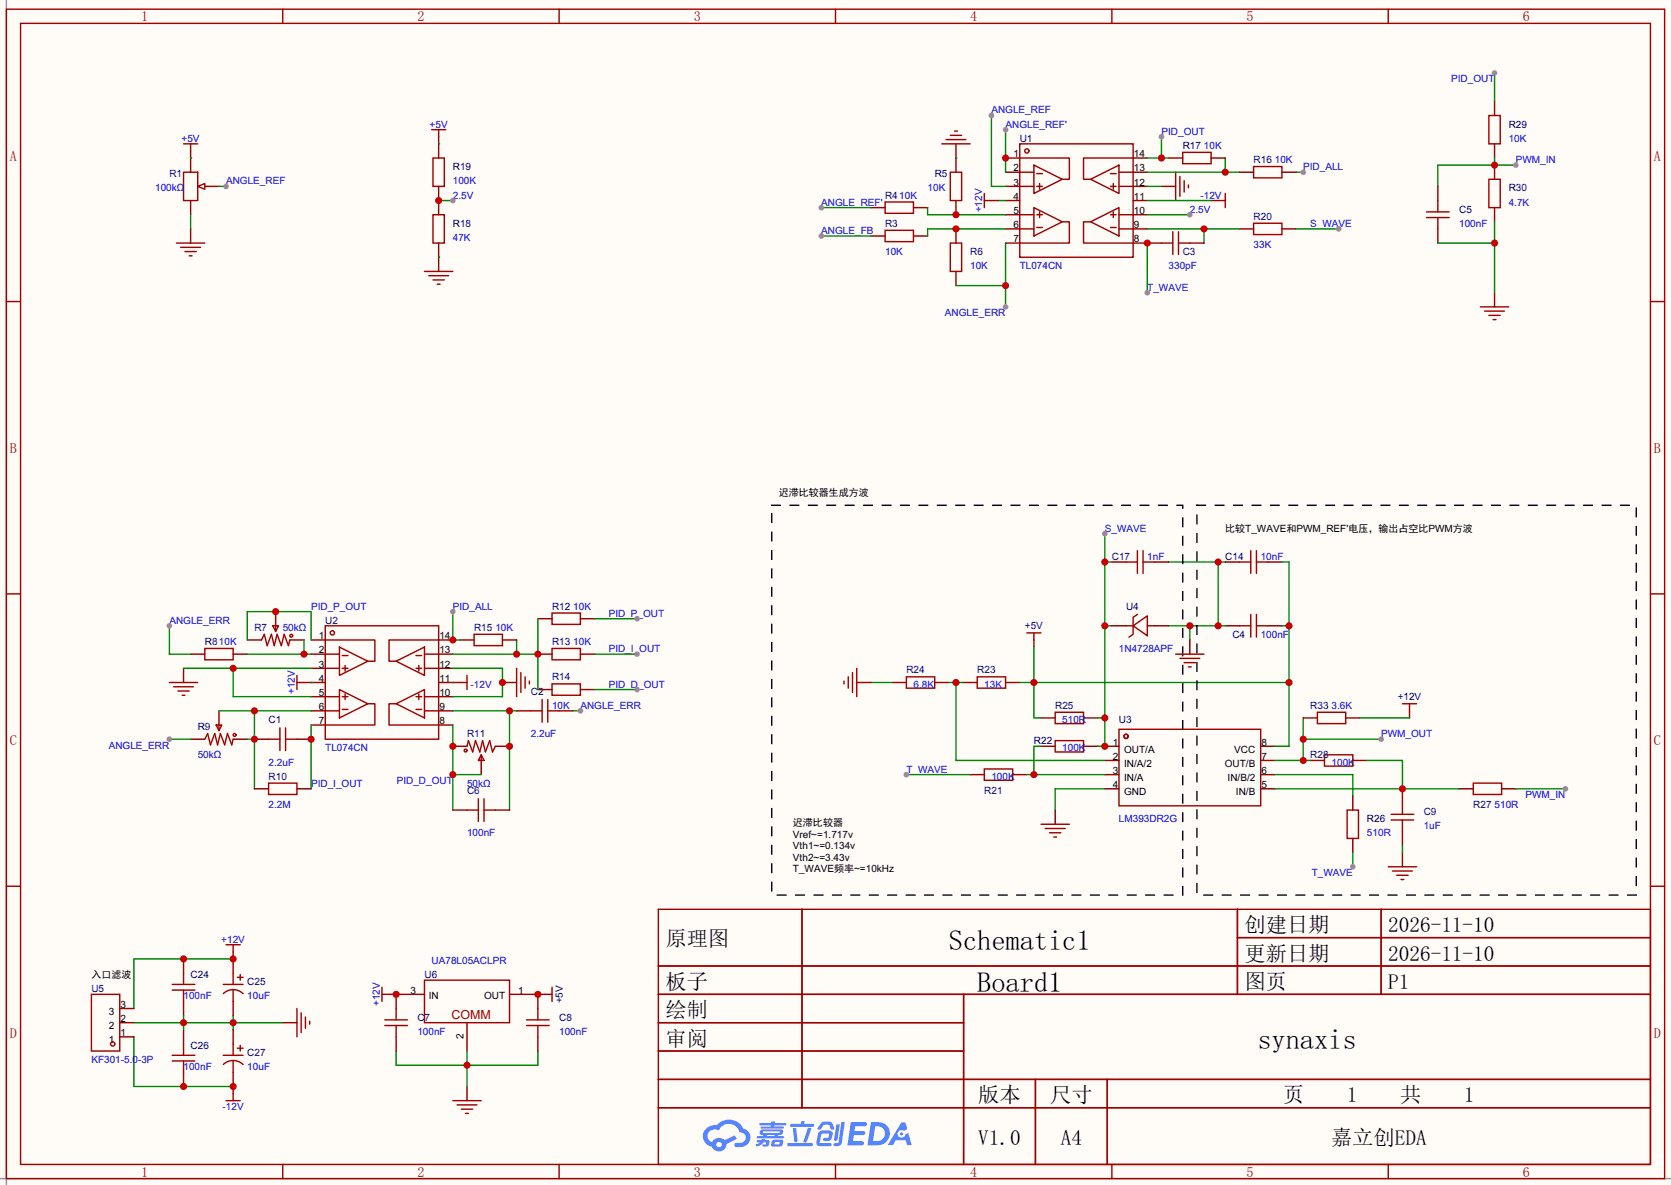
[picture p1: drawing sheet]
<svg xmlns="http://www.w3.org/2000/svg" width="299mm" height="212mm" viewBox="0 0 299 212" stroke-linecap="round" stroke-linejoin="round" font-family="sans-serif">
<path d="M0 0h299.5v212.3h-299.5z" fill="#fffcf7"/>
<path d="M1.1 0v212.3M0 211.2h299.5" fill="none" stroke="#999" stroke-width=".25"/>
<g fill="none" stroke="#a10000" stroke-width=".25">
<path d="M1.1 1.6h297.2v209.6h-297.2zM3.7 4.2h292.1v204.5h-292.1zM50.7 1.6v2.6M100.2 1.6v2.6M149.7 1.6v2.6M199.3 1.6v2.6M248.8 1.6v2.6M1.1 54h2.6M295.8 54h2.5M1.1 106.4h2.6M295.8 106.4h2.5M1.1 158.8h2.6"/>
<path d="M295.8 158.8h2.5M118 162.9h177.8v45.8h-177.8zM118 173.1h177.8M118 178.2h177.8M143.7 162.9v35.6M172.7 178.2v30.5M221.8 162.9v15.3M221.8 168h74M247.5 162.9v15.3M118 183.3h54.7M118 193.4h177.8M118 188.3h54.7"/>
<path d="M118 198.5h177.8M185.6 193.4v15.3M198.4 193.4v15.3M50.7 208.7v2.5M100.2 208.7v2.5M149.7 208.7v2.5M199.3 208.7v2.5M248.8 208.7v2.5"/>
</g>
<g fill="#5487ff">
<path d="M152.5 201.1h1.6a1.34 1.34 0 0 1 1.2 .1 .37 .37 0 0 1-.3 .6h-1.7l-.2 .9h1.6a.37 .37 0 0 1 .4 .4 .37 .37 0 0 1-.4 .3h-1.7l-.2 1.1h.8a1.26 1.26 0 0 1 1.2 .2 .36 .36 0 0 1-.3 .5h-2.6z"/>
<path d="M161.5 201.1h.8l.3 1.2-.6 .3a.72 .72 0 0 0-1.1 .2 .72 .72 0 0 0 .3 1.1 .72 .72 0 0 0 1-.4l.1-.2 .5-.3 .6 2.2h-.8l-.3-.9h-1.8l-.5 .9h-.9z"/>
<path d="M149.9 201.5h.6l-.4 2.7a.31 .31 0 0 1-.3 .2 .31 .31 0 0 1-.3-.2z"/>
<path d="M150.8 201h.6l-.5 3.7a.97 .97 0 0 1-1.5 .5l.1-.3 .6-.1 .2-.1z"/>
<path d="M147.1 201.3l.5-.3h1.3l.3 .5 .3 .8-.1 .1h-.5l-.3-.8-.8-.1-.2 .1-.6 .8h-.5v-.2z"/>
<path d="M146.8 202.9l.4-.3h1.5a.69 .69 0 0 1 .5 .4 .69 .69 0 0 1-.1 .7 .74 .74 0 0 1-.8 .7h-.6a.27 .27 0 0 1-.2-.3 .27 .27 0 0 1 .3-.2h.6l.2-.8-1.4 .1-.3 1.6h1.9a.28 .28 0 0 1 .2 .3 .28 .28 0 0 1-.3 .3h-1.9l-.4-.3-.1-.4z"/>
<path d="M141.1 204.8h4.3a.28 .28 0 0 1 .3 .3 .28 .28 0 0 1-.3 .3h-4.2l-.1-.1z"/>
<path d="M144.8 202.1h.6l-.8 2.5a.3 .3 0 0 1-.4 .1 .3 .3 0 0 1-.2-.2z"/>
<path d="M142.1 202.2h.6l.2 2.2-.2 .3-.4-.2z"/>
<path d="M141.7 201.4h1.8l.2-.5h.5l-.1 .5h1.5a.27 .27 0 0 1 .3 .3 .27 .27 0 0 1-.3 .2h-3.8l-.2-.1z"/>
<path d="M135.7 204.3h.8v-.2h.6l-.1 .2h.8a.7 .7 0 0 1-.5 1.1h-.6v-.3l.6-.1v-.3h-.4a2.13 2.13 0 0 1-1.3 .8l-.2-.4 .8-.4h-.6z"/>
<path d="M136.1 201.2h2.1l.1-.2h.6l-.1 .2h1.9l.2 .3-.2 .2h-1.9l-.1 .2h1.6l.2 .2-.2 .1h-3.9l-.1-.3h1.8v-.2h-1.9l-.1-.2z"/>
<path d="M156.1 201.1l-.6 4.1h1.4a2.14 2.14 0 0 0 2.6-2.1 2.14 2.14 0 0 0-2.7-2zM156.8 201.8a1.37 1.37 0 0 1 1.8 1.2 1.37 1.37 0 0 1-1.5 1.5h-.7z"/>
<path d="M136.3 202.6a.47 .47 0 0 0-.2 .6 .47 .47 0 0 0 .6 .2l.1 .2h-1.1l-.1 .3 4.7 .1 .2-.2-.1-.2h-1l.1-.2a.6 .6 0 0 0 .7-.2 .6 .6 0 0 0 0-.8h-3.5zM136.8 202.8l2.8-.1 .1 .1-.1 .3h-2.8zM137.4 203.4h1.4l-.1 .2h-1.2z"/>
<path d="M138.4 204.4a.9 .9 0 0 0-.1 1 2.48 2.48 0 0 0 1.9-.1 .84 .84 0 0 0 0-1l-1.4-.1zM138.9 204.6h.7h.1v.3l-.2 .2h-.7z"/>
<path d="M126.6 202.2a1.91 1.91 0 0 0-.5 2 1.91 1.91 0 0 0 1.5 1.3 1.35 1.35 0 0 0 1.5 .8 1.35 1.35 0 0 0 1.1-1.3l1.9-.9-.4-.6-1.8 .8a1.41 1.41 0 0 0-2.3 .4 1.25 1.25 0 0 1-.6-1.8 1.25 1.25 0 0 1 1.8-.3 1.97 1.97 0 0 1 2-1.2 1.97 1.97 0 0 1 1.8 1.5 .96 .96 0 0 1 1 .9 .96 .96 0 0 1-.9 1h-.6a.39 .39 0 0 0-.5 .3 .39 .39 0 0 0 .4 .5 1.87 1.87 0 0 0 1.9-.6 1.87 1.87 0 0 0 .4-2l-.7-.6-.4-.2a2.86 2.86 0 0 0-4.8-.6h-.3a2.27 2.27 0 0 0-1.5 .6zM128.4 205.1a.5 .5 0 0 1 1 0 .5 .5 0 0 1-1 0z"/>
<circle cx="161.6" cy="203.2" r=".27"/>
</g>
<path d="M32.9 30.9h2.5v5h-2.5zM32.9 25.8h2.5M34.2 25.8v1.2M35.4 33.4l1.3-.5v1zM31.6 43.6h5.1M32.4 44.3h3.5M33.1 45.1h2.1M33.9 45.8h.5" fill="none" stroke="#a10000" stroke-width=".25"/>
<path d="M34.2 27v3.9M34.2 35.9v2.6M36.7 33.4h2.5M34.2 41v2.6" fill="none" stroke="#870000" stroke-width=".25"/>
<path d="M34.2 28.3h.1M39.2 33.4h1.3" fill="none" stroke="#008700" stroke-width=".25"/>
<circle cx="40.5" cy="33.4" r=".51" fill="#999"/>
<path d="M34.2 38.5v2.5M177.7 20.7v12.7h2.5" fill="none" stroke="#008700" stroke-width=".25"/>
<g fill="none" stroke="#a10000" stroke-width=".25">
<path d="M182.8 25.8h20.3v20.3h-20.3zM182.8 28.3h8.8v3.8h-1.2M182.8 33.4h2.5M182.8 38.5h2.5M182.8 30.9h2.5M185.3 29.6l5.1 2.5-5.1 2.6zM185.3 37.2l5.1 2.5-5.1 2.6zM185.8 31.1h1M185.8 33.4h1M185.8 38.5h1M186.3 32.9v1M186.3 38v1"/>
<path d="M190.4 39.7h1.2v3.9h-8.8M195.5 32.1l5-2.5v5.1zM195.5 39.7l5-2.5v5.1zM195.5 39.7h-1.3v3.9h8.9M199 31.1h1M199 33.4h1M199 38.5h1M199.5 32.9v1M199.5 38v1M200.5 33.4h2.6M200.5 38.5h2.6M200.5 30.9h2.6"/>
<path d="M203.1 28.3h-8.9v3.8h1.3M182.8 41h2.5M185.8 40.8h1M199 40.8h1M200.5 41h2.6M58.3 112.1h20.3v20.4h-20.3zM58.3 114.7h8.9v3.8h-1.3M58.3 119.8h2.5M58.3 117.2h2.5M60.8 115.9l5.1 2.6-5.1 2.5zM61.3 117.5h1.1M61.3 119.8h1.1"/>
<path d="M61.8 119.2v1.1M71 118.5l5.1-2.6v5.1zM74.5 117.5h1.1M74.5 119.8h1.1M75.1 119.2v1.1M76.1 119.8h2.5M76.1 117.2h2.5M78.6 114.7h-8.9v3.8h1.3M58.3 124.8h2.5M58.3 127.4h2.5M60.8 123.6l5.1 2.5-5.1 2.5zM61.3 127.1h1.1"/>
<path d="M61.3 124.8h1.1M61.8 124.3v1M65.9 126.1h1.3v3.8h-8.9M71 126.1l5.1-2.5v5zM71 126.1h-1.3v3.8h8.9M74.5 127.1h1.1M74.5 124.8h1.1M75.1 124.3v1M76.1 124.8h2.5M76.1 127.4h2.5"/>
<circle cx="184" cy="27" r=".38"/>
<circle cx="59.6" cy="113.4" r=".38"/>
</g>
<g fill="none" stroke="#870000" stroke-width=".25">
<path d="M180.2 28.3h2.6M180.2 30.9h2.6M180.2 33.4h2.6M180.2 35.9h2.6M180.2 38.5h2.6M203.1 28.3h2.5M203.1 30.9h2.5M203.1 33.4h2.5M203.1 35.9h2.5M203.1 38.5h2.5M180.2 41h2.6M180.2 43.6h2.6"/>
<path d="M203.1 41h2.5M203.1 43.6h2.5M55.8 114.7h2.5M55.8 117.2h2.5M55.8 119.8h2.5M78.6 114.7h2.6M78.6 117.2h2.6M78.6 119.8h2.6M55.8 122.3h2.5M55.8 124.8h2.5M55.8 127.4h2.5M55.8 129.9h2.5"/>
<path d="M78.6 122.3h2.6M78.6 124.8h2.6M78.6 127.4h2.6M78.6 129.9h2.6"/>
</g>
<circle cx="177.7" cy="20.7" r=".51" fill="#999"/>
<path d="M178.9 35.9h1.3M180.2 23.2v7.7" fill="none" stroke="#008700" stroke-width=".25"/>
<g fill="none" stroke="#a10000" stroke-width=".25">
<path d="M200.5 130.7h25.4v13.7h-25.4z"/>
<circle cx="201.8" cy="131.9" r=".38"/>
</g>
<path d="M198 133.7h2.5M198 136.3h2.5M198 138.8h2.5M225.9 133.7h2.6M225.9 136.3h2.6M225.9 138.8h2.6M198 141.3h2.5M225.9 141.3h2.6" fill="none" stroke="#870000" stroke-width=".25"/>
<circle cx="180.2" cy="28.3" r=".63" fill="#c00"/>
<circle cx="180.2" cy="23.2" r=".51" fill="#999"/>
<path d="M156.1 37.2h2.5M163.7 37.2h2.5M171.3 28.3v2.6M171.3 35.9v2.6M208.2 33.4h2.5M156.1 42.3h2.5M163.7 42.3h2.5M171.3 41v2.6M171.3 48.6v2.6" fill="none" stroke="#870000" stroke-width=".25"/>
<path d="M158.6 36.2h5.1v2h-5.1zM170.3 30.9h2v5h-2zM210.7 30.9v5M211.5 31.6v3.6M212.2 32.4v2M213 33.1v.6M158.6 41.3h5.1v2h-5.1zM170.3 43.6h2v5h-2z" fill="none" stroke="#a10000" stroke-width=".25"/>
<path d="M205.6 33.4h2.6M147.2 42.3h8.9" fill="none" stroke="#008700" stroke-width=".25"/>
<circle cx="147.2" cy="42.3" r=".51" fill="#999"/>
<path d="M180.2 41h-14v1.3" fill="none" stroke="#008700" stroke-width=".25"/>
<circle cx="171.3" cy="41" r=".63" fill="#c00"/>
<path d="M166.2 37.2v1.3h14" fill="none" stroke="#008700" stroke-width=".25"/>
<circle cx="171.3" cy="38.5" r=".63" fill="#c00"/>
<path d="M147.2 37.2h8.9" fill="none" stroke="#008700" stroke-width=".25"/>
<circle cx="147.2" cy="37.2" r=".51" fill="#999"/>
<path d="M171.3 51.2h8.9M180.2 43.6v11.4" fill="none" stroke="#008700" stroke-width=".25"/>
<circle cx="180.2" cy="51.2" r=".63" fill="#c00"/>
<circle cx="180.2" cy="55" r=".51" fill="#999"/>
<path d="M171.3 25.8v2.5M34.2 117.2h2.5M41.8 117.2h2.5M44.3 114.7h2.6M49.4 109.6v2.5M51.9 114.7h2.6M34.2 132.5h2.5M39.2 127.4v2.5M41.8 132.5h2.5M81.2 133.7h2.5M86.2 136.3v2.5M88.8 133.7h2.5" fill="none" stroke="#870000" stroke-width=".25"/>
<g fill="none" stroke="#a10000" stroke-width=".25">
<path d="M168.8 25.8h5.1M169.5 25h3.6M170.3 24.3h2M171.1 23.5h.5M36.7 116.2h5.1v2h-5.1zM46.9 114.7l.5-1 .5 2 .7-2 .5 2 .6-2 .7 2 .5-2 .8 2 .2-1M48.9 112.1h1l-.5 1.1zM49.4 112.1v1.1M36.7 132.5l.5-1.1 .5 2.1 .8-2.1 .5 2.1 .5-2.1 .8 2.1 .5-2.1 .7 2.1 .3-1M38.7 129.9h1.1l-.6 1zM39.2 129.9v1M83.7 133.7l.2-1 .8 2 .5-2 .8 2 .5-2 .5 2 .8-2 .5 2 .5-1"/>
<path d="M86.2 135.3l.5 1h-1zM86.2 135.3v1"/>
<circle cx="52.2" cy="113.9" r=".25"/>
<circle cx="42" cy="131.7" r=".25"/>
<circle cx="83.4" cy="134.5" r=".25"/>
</g>
<path d="M171.3 28.3h.1M44.3 117.2h11.5M54.5 114.7v2.5" fill="none" stroke="#008700" stroke-width=".25"/>
<circle cx="54.5" cy="117.2" r=".63" fill="#c00"/>
<path d="M30.4 112.1v5.1h3.8" fill="none" stroke="#008700" stroke-width=".25"/>
<circle cx="30.4" cy="112.1" r=".51" fill="#999"/>
<path d="M32.9 119.8v2.5" fill="none" stroke="#870000" stroke-width=".25"/>
<path d="M30.4 122.3h5M31.1 123.1h3.6M31.9 123.8h2M32.6 124.6h.5" fill="none" stroke="#a10000" stroke-width=".25"/>
<path d="M32.9 119.8h22.9M41.8 119.8v5h14" fill="none" stroke="#008700" stroke-width=".25"/>
<circle cx="41.8" cy="119.8" r=".63" fill="#c00"/>
<path d="M90 122.3h2.6" fill="none" stroke="#870000" stroke-width=".25"/>
<path d="M92.6 119.8v5M93.3 120.5v3.6M94.1 121.3v2M94.9 122v.6" fill="none" stroke="#a10000" stroke-width=".25"/>
<path d="M81.2 119.8h8.8v5h-8.8" fill="none" stroke="#008700" stroke-width=".25"/>
<circle cx="90" cy="122.3" r=".63" fill="#c00"/>
<path d="M176.4 137.8h5.1v2h-5.1z" fill="none" stroke="#a10000" stroke-width=".25"/>
<path d="M173.9 138.8h2.5M181.5 138.8h2.5" fill="none" stroke="#870000" stroke-width=".25"/>
<path d="M30.4 132.5h3.8" fill="none" stroke="#008700" stroke-width=".25"/>
<circle cx="30.4" cy="132.5" r=".51" fill="#999"/>
<path d="M44.3 114.7v-5.1h11.5v5.1" fill="none" stroke="#008700" stroke-width=".25"/>
<circle cx="49.4" cy="109.6" r=".63" fill="#c00"/>
<path d="M189.1 132.7h5.1v2h-5.1z" fill="none" stroke="#a10000" stroke-width=".25"/>
<path d="M186.6 133.7h2.5M194.2 133.7h2.5" fill="none" stroke="#870000" stroke-width=".25"/>
<path d="M39.2 127.4h16.6M44.3 132.5h1.3M45.6 127.4v13.9" fill="none" stroke="#008700" stroke-width=".25"/>
<circle cx="45.6" cy="127.4" r=".63" fill="#c00"/>
<path d="M184 138.8h14M186.6 133.7h-1.3v5.1" fill="none" stroke="#008700" stroke-width=".25"/>
<circle cx="185.3" cy="138.8" r=".63" fill="#c00"/>
<path d="M162.4 138.8h11.5" fill="none" stroke="#008700" stroke-width=".25"/>
<circle cx="162.4" cy="138.8" r=".51" fill="#999"/>
<path d="M175.1 121.3h5.1v2h-5.1z" fill="none" stroke="#a10000" stroke-width=".25"/>
<path d="M45.6 132.5h2.5M172.6 122.3h2.5M180.2 122.3h2.6" fill="none" stroke="#870000" stroke-width=".25"/>
<circle cx="45.6" cy="132.5" r=".63" fill="#c00"/>
<path d="M53.2 132.5h2.6" fill="none" stroke="#870000" stroke-width=".25"/>
<path d="M48.1 132.5h2.1M50.2 130.4v4.1M51.2 132.5h2M51.2 130.4v4.1" fill="none" stroke="#a10000" stroke-width=".25"/>
<path d="M55.8 129.9v11.4" fill="none" stroke="#008700" stroke-width=".25"/>
<circle cx="55.8" cy="132.5" r=".63" fill="#c00"/>
<path d="M95.1 127.4h2.1M97.2 125.3v4.1M98.2 127.4h2M98.2 125.3v4.1M162.4 121.3h5.1v2h-5.1zM189.1 127.6h5.1v2.1h-5.1zM48.1 140.3h5.1v2.1h-5.1z" fill="none" stroke="#a10000" stroke-width=".25"/>
<path d="M92.6 127.4h2.5M100.2 127.4h2.5M159.9 122.3h2.5M167.5 122.3h2.6M186.6 128.6h2.5M194.2 128.6h2.5M45.6 141.3h2.5M53.2 141.3h2.6" fill="none" stroke="#870000" stroke-width=".25"/>
<path d="M81.2 127.4h11.4M91.3 127.4v17.8" fill="none" stroke="#008700" stroke-width=".25"/>
<g fill="#c00">
<circle cx="91.3" cy="127.4" r=".63"/>
<circle cx="91.3" cy="133.7" r=".63"/>
</g>
<path d="M185.3 114.7v1.2M252.6 127.4v1.2M96.4 178.2h1.3" fill="none" stroke="#870000" stroke-width=".25"/>
<path d="M184 113.4h2.6M185.3 113.4v1.3M251.3 126.1h2.6M252.6 126.1v1.3M97.7 178.2h1.2M98.9 176.9v2.5" fill="none" stroke="#a10000" stroke-width=".25"/>
<path d="M102.7 127.4h1.3" fill="none" stroke="#008700" stroke-width=".25"/>
<circle cx="104" cy="127.4" r=".51" fill="#999"/>
<path d="M241.4 145.2h2.1v5h-2.1z" fill="none" stroke="#a10000" stroke-width=".25"/>
<path d="M242.4 142.6v2.6M242.4 150.2v2.6" fill="none" stroke="#870000" stroke-width=".25"/>
<path d="M81.2 129.9v15.3M81.2 138.8h5" fill="none" stroke="#008700" stroke-width=".25"/>
<g fill="#c00">
<circle cx="81.2" cy="133.7" r=".63"/>
<circle cx="81.2" cy="138.8" r=".63"/>
</g>
<path d="M242.4 152.8v2.5" fill="none" stroke="#008700" stroke-width=".25"/>
<circle cx="242.4" cy="155.3" r=".51" fill="#999"/>
<path d="M98.9 109.9h5.1v2h-5.1zM98.9 116.2h5.1v2h-5.1zM98.9 122.6h5.1v2h-5.1zM264 140.3h5.1v2.1h-5.1z" fill="none" stroke="#a10000" stroke-width=".25"/>
<path d="M96.4 110.9h2.5M96.4 117.2h2.5M104 110.9h2.6M104 117.2h2.6M96.4 123.6h2.5M104 123.6h2.6M261.5 141.3h2.5M269.1 141.3h2.6" fill="none" stroke="#870000" stroke-width=".25"/>
<path d="M81.2 117.2h15.2M92.6 114.7v2.5M96.4 110.9v12.7" fill="none" stroke="#008700" stroke-width=".25"/>
<g fill="#c00">
<circle cx="96.4" cy="117.2" r=".63"/>
<circle cx="92.6" cy="117.2" r=".63"/>
</g>
<path d="M106.6 110.9h7.6" fill="none" stroke="#008700" stroke-width=".25"/>
<circle cx="114.2" cy="110.9" r=".51" fill="#999"/>
<path d="M106.6 123.6h7.6" fill="none" stroke="#008700" stroke-width=".25"/>
<circle cx="114.2" cy="123.6" r=".51" fill="#999"/>
<path d="M106.6 117.2h7.6" fill="none" stroke="#008700" stroke-width=".25"/>
<circle cx="114.2" cy="117.2" r=".51" fill="#999"/>
<path d="M271.7 141.3h8.8" fill="none" stroke="#008700" stroke-width=".25"/>
<circle cx="280.5" cy="141.3" r=".51" fill="#999"/>
<path d="M85 113.7h5v2h-5zM237.4 135.3h5v2h-5z" fill="none" stroke="#a10000" stroke-width=".25"/>
<path d="M82.4 114.7h2.6M90 114.7h2.6M234.8 136.3h2.6M242.4 136.3h2.6" fill="none" stroke="#870000" stroke-width=".25"/>
<path d="M81.2 109.6v5.1h1.2" fill="none" stroke="#008700" stroke-width=".25"/>
<circle cx="81.2" cy="114.7" r=".63" fill="#c00"/>
<circle cx="81.2" cy="109.6" r=".51" fill="#999"/>
<path d="M228.5 136.3h6.3M233.6 128.6v7.7M233.6 132.5h13.9" fill="none" stroke="#008700" stroke-width=".25"/>
<g fill="#c00">
<circle cx="233.6" cy="132.5" r=".63"/>
<circle cx="233.6" cy="136.3" r=".63"/>
</g>
<circle cx="247.5" cy="132.5" r=".51" fill="#999"/>
<path d="M232.3 30.9h1.3M245 136.3h6.3v5M228.5 141.3h33" fill="none" stroke="#008700" stroke-width=".25"/>
<circle cx="233.6" cy="30.9" r=".51" fill="#999"/>
<path d="M205.6 30.9h16.5M219.6 28.3v2.6" fill="none" stroke="#008700" stroke-width=".25"/>
<circle cx="219.6" cy="30.9" r=".63" fill="#c00"/>
<path d="M205.6 28.3h3.8M208.2 24.5v3.8M228.5 138.8h13.9v3.8" fill="none" stroke="#008700" stroke-width=".25"/>
<path d="M212 27.3h5v2h-5zM224.7 29.8h5v2.1h-5z" fill="none" stroke="#a10000" stroke-width=".25"/>
<path d="M209.4 28.3h2.6M217 28.3h2.6M222.1 30.9h2.6M229.7 30.9h2.6" fill="none" stroke="#870000" stroke-width=".25"/>
<circle cx="208.2" cy="28.3" r=".63" fill="#c00"/>
<circle cx="208.2" cy="24.5" r=".51" fill="#999"/>
<path d="M77.6 38.5h2v5.1h-2zM77.6 28.3h2v5.1h-2z" fill="none" stroke="#a10000" stroke-width=".25"/>
<path d="M78.6 25.8v2.5M78.6 33.4v5.1M78.6 43.6v2.5" fill="none" stroke="#870000" stroke-width=".25"/>
<path d="M78.6 35.9h2.6" fill="none" stroke="#008700" stroke-width=".25"/>
<circle cx="78.6" cy="35.9" r=".63" fill="#c00"/>
<circle cx="81.2" cy="35.9" r=".51" fill="#999"/>
<path d="M78.6 24.5v1.3M78.6 46.1v2.5" fill="none" stroke="#870000" stroke-width=".25"/>
<path d="M77.3 23.2h2.6M78.6 23.2v1.3M76.1 48.6h5.1M76.8 49.4h3.6M77.6 50.2h2M78.4 50.9h.5" fill="none" stroke="#a10000" stroke-width=".25"/>
<path d="M78.6 25.8h.1M205.6 38.5h7.6M78.6 46.1h.1" fill="none" stroke="#008700" stroke-width=".25"/>
<circle cx="213.2" cy="38.5" r=".51" fill="#999"/>
<path d="M224.7 40h5v2h-5z" fill="none" stroke="#a10000" stroke-width=".25"/>
<path d="M222.1 41h2.6M229.7 41h2.6" fill="none" stroke="#870000" stroke-width=".25"/>
<path d="M205.6 41h16.5M215.8 41v2.6" fill="none" stroke="#008700" stroke-width=".25"/>
<circle cx="215.8" cy="41" r=".63" fill="#c00"/>
<path d="M232.3 41h7.6" fill="none" stroke="#008700" stroke-width=".25"/>
<circle cx="239.9" cy="41" r=".51" fill="#999"/>
<path d="M205.6 43.6h2.6M213.2 43.6h2.6" fill="none" stroke="#870000" stroke-width=".25"/>
<path d="M208.2 43.6h2M210.2 41.5v4.1M211.2 43.6h2M211.2 41.5v4.1" fill="none" stroke="#a10000" stroke-width=".25"/>
<path d="M205.6 43.6v8.8" fill="none" stroke="#008700" stroke-width=".25"/>
<circle cx="205.6" cy="43.6" r=".63" fill="#c00"/>
<circle cx="205.6" cy="52.4" r=".51" fill="#999"/>
<path d="M222.1 112.1h2.1M224.2 110.1v4.1M225.2 112.1h2M225.2 110.1v4.1M236.1 127.6h5.1v2.1h-5.1z" fill="none" stroke="#a10000" stroke-width=".25"/>
<path d="M219.6 112.1h2.5M227.2 112.1h2.5M233.6 128.6h2.5M241.2 128.6h2.5" fill="none" stroke="#870000" stroke-width=".25"/>
<path d="M209.4 100.7h10.2M209.4 112.1h10.2M213.2 112.1v2.6M218.3 100.7v11.4" fill="none" stroke="#008700" stroke-width=".25"/>
<g fill="#c00">
<circle cx="218.3" cy="112.1" r=".63"/>
<circle cx="218.3" cy="100.7" r=".63"/>
<circle cx="213.2" cy="112.1" r=".63"/>
</g>
<path d="M32.9 171.8v2.6M32.9 179.4v2.6M32.9 184.5v2.6M32.9 192.1v2.6" fill="none" stroke="#870000" stroke-width=".25"/>
<path d="M30.9 177.4h4M30.9 176.4h4M32.9 174.4v2M32.9 177.4v2M30.9 190.1h4M30.9 189.1h4M32.9 187.1v2M32.9 190.1v2" fill="none" stroke="#a10000" stroke-width=".25"/>
<path d="M24 183.3h26.7M32.9 182v2.5M41.8 182v2.5" fill="none" stroke="#008700" stroke-width=".25"/>
<g fill="#c00">
<circle cx="41.8" cy="183.3" r=".63"/>
<circle cx="32.9" cy="183.3" r=".63"/>
</g>
<path d="M50.7 183.3h2.5" fill="none" stroke="#870000" stroke-width=".25"/>
<path d="M53.2 180.7v5.1M54 181.5v3.5M54.7 182.2v2.1M55.5 183v.5" fill="none" stroke="#a10000" stroke-width=".25"/>
<path d="M41.8 171.8h-17.8v8.9" fill="none" stroke="#008700" stroke-width=".25"/>
<circle cx="32.9" cy="171.8" r=".63" fill="#c00"/>
<path d="M24 185.8v8.9h17.8" fill="none" stroke="#008700" stroke-width=".25"/>
<circle cx="32.9" cy="194.7" r=".63" fill="#c00"/>
<path d="M41.8 170.6v3.8M69.7 178.2h1.3M41.8 194.7v1.3" fill="none" stroke="#870000" stroke-width=".25"/>
<path d="M40 176.4h3.6M40.5 169.3h2.6M41.8 169.3v1.3M68.5 176.9v2.5M68.5 178.2h1.2M40.5 197.2h2.6M41.8 196v1.2" fill="none" stroke="#a10000" stroke-width=".25"/>
<circle cx="41.8" cy="171.8" r=".63" fill="#c00"/>
<path d="M41.8 179.4v2.6M41.8 184.5v2.6M41.8 192.1v2.6" fill="none" stroke="#870000" stroke-width=".25"/>
<path d="M40 178a2.54 2.54 0 0 1 3.6 .1M41.8 174.4v2M41.8 177.4v2M42.5 175.1h1.1M43.1 174.6v1M40 189.1h3.6" fill="none" stroke="#a10000" stroke-width=".25"/>
<circle cx="41.8" cy="194.7" r=".63" fill="#c00"/>
<path d="M224.2 98.7v4M225.2 98.7v4M222.1 100.7h2.1M225.2 100.7h2M40 190.7a2.54 2.54 0 0 1 3.6 .1M41.8 187.1v2M41.8 190.1v2M42.5 187.8h1.1M43.1 187.3v1" fill="none" stroke="#a10000" stroke-width=".25"/>
<path d="M219.6 100.7h2.5M227.2 100.7h2.5" fill="none" stroke="#870000" stroke-width=".25"/>
<path d="M170.1 122.3h2.5M171.3 122.3v14h26.7" fill="none" stroke="#008700" stroke-width=".25"/>
<circle cx="171.3" cy="122.3" r=".63" fill="#c00"/>
<path d="M156.1 122.3h3.8M198 141.3h-8.9v3.9" fill="none" stroke="#008700" stroke-width=".25"/>
<path d="M251.3 141.3v2.6M251.3 149v2.5" fill="none" stroke="#870000" stroke-width=".25"/>
<circle cx="251.3" cy="141.3" r=".63" fill="#c00"/>
<path d="M249.3 146.9h4.1M249.3 145.9h4.1M251.3 143.9v2M251.3 146.9v2.1" fill="none" stroke="#a10000" stroke-width=".25"/>
<path d="M198 95.6v38.1h-1.3M198 100.7h1.3M198 112.1h1.3M196.7 128.6h1.3" fill="none" stroke="#008700" stroke-width=".25"/>
<g fill="#c00">
<circle cx="198" cy="100.7" r=".63"/>
<circle cx="198" cy="112.1" r=".63"/>
<circle cx="198" cy="128.6" r=".63"/>
<circle cx="198" cy="133.7" r=".63"/>
</g>
<circle cx="198" cy="95.6" r=".51" fill="#999"/>
<path d="M185.3 115.9v12.7h1.3M229.7 100.7h1.3v33h-2.5M229.7 112.1h1.3M182.8 122.3h48.2M243.7 128.6h8.9" fill="none" stroke="#008700" stroke-width=".25"/>
<g fill="#c00">
<circle cx="231" cy="112.1" r=".63"/>
<circle cx="231" cy="122.3" r=".63"/>
<circle cx="185.3" cy="122.3" r=".63"/>
</g>
<path d="M267.8 18.2v2.5M267.8 25.8v2.5M199.3 100.7h2.5M199.3 112.1h2.5M206.9 100.7h2.5M206.9 112.1h2.5M213.2 114.7v2.5M153.5 122.3h2.6M189.1 145.2v2.5M251.3 152.8v2.5" fill="none" stroke="#870000" stroke-width=".25"/>
<g fill="none" stroke="#a10000" stroke-width=".25">
<path d="M266.8 20.7h2.1v5.1h-2.1zM203.8 98.7v4M204.9 98.7v4M153.5 119.8v5M201.8 100.7h2M201.8 112.1h1.3M203.1 112.1l2.5-1.7v3.5zM203.8 110.1l-.7 .5v3.1l-.8 .5M204.9 100.7h2M205.6 112.1h1.3M210.7 117.2h5.1M211.5 118h3.5"/>
<path d="M212.2 118.7h2M213 119.5h.5M151.3 122v.6M152 121.3v2M152.8 120.5v3.6M186.6 147.7h5M187.3 148.5h3.6M188.1 149.2h2M188.8 150h.6M248.8 155.3h5.1M249.6 156.1h3.5M250.3 156.8h2"/>
<path d="M251.1 157.6h.5"/>
</g>
<path d="M138.3 90.5h73.7v69.9h-73.7zM214.5 90.5h78.7v69.9h-78.7z" fill="none" stroke="#000" stroke-width=".25" stroke-dasharray="1.5 1.8"/>
<path d="M267.8 13.1v5.1" fill="none" stroke="#008700" stroke-width=".25"/>
<circle cx="267.8" cy="13.1" r=".51" fill="#999"/>
<path d="M266.8 32.1h2.1v5.1h-2.1z" fill="none" stroke="#a10000" stroke-width=".25"/>
<path d="M267.8 29.6v2.5M267.8 37.2v2.5" fill="none" stroke="#870000" stroke-width=".25"/>
<path d="M267.8 28.3v1.3M271.7 29.6h-14v3.8" fill="none" stroke="#008700" stroke-width=".25"/>
<circle cx="267.8" cy="29.6" r=".63" fill="#c00"/>
<circle cx="271.7" cy="29.6" r=".51" fill="#999"/>
<path d="M257.7 33.4v2.5M257.7 41v2.6M267.8 52.4v2.6M21.5 185.8h2.5M21.5 183.3h2.5M21.5 180.7h2.5" fill="none" stroke="#870000" stroke-width=".25"/>
<g fill="none" stroke="#a10000" stroke-width=".25">
<path d="M255.7 39h4M255.7 38h4M257.7 35.9v2.1M257.7 39v2M265.3 55h5.1M266.1 55.7h3.5M266.8 56.5h2.1M267.6 57.3h.5M16.4 178.2h5.1v10.1h-5.1z"/>
<circle cx="20.2" cy="187.1" r=".38"/>
</g>
<path d="M267.8 39.7v12.7M257.7 43.6h10.1" fill="none" stroke="#008700" stroke-width=".25"/>
<circle cx="267.8" cy="43.6" r=".63" fill="#c00"/>
<path d="M205.6 35.9h11.4M55.8 122.3h.1M81.2 122.3h.1M251.3 151.5v1.3M71 178.2h.1M71 188.3v2.6h25.4v-2.6M83.7 188.3v6.4" fill="none" stroke="#008700" stroke-width=".25"/>
<path d="M177.7 35.9h1.2M217 35.9h1.3M54.5 122.3h1.3M81.2 122.3h1.2M81.2 145.2h2.5M88.8 145.2h2.5M71 178.2h5.1M91.3 178.2h5.1M83.7 183.3v5M83.7 194.7v2.5" fill="none" stroke="#870000" stroke-width=".25"/>
<g fill="none" stroke="#a10000" stroke-width=".25">
<path d="M176.4 35.9h1.3M176.4 34.7v2.5M218.3 35.9h1.3M219.6 34.7v2.5M53.2 122.3h1.3M53.2 121v2.6M82.4 122.3h1.3M83.7 121v2.6M83.7 145.2h2M85.7 143.1v4.1M86.7 145.2h2.1M86.7 143.1v4.1"/>
<path d="M76.1 175.6h15.2v7.7h-15.2zM81.2 197.2h5M81.9 198h3.6M82.7 198.8h2M83.4 199.5h.5"/>
</g>
<circle cx="83.7" cy="190.9" r=".63" fill="#c00"/>
<path d="M96.4 178.2h.1" fill="none" stroke="#008700" stroke-width=".25"/>
<path d="M71 178.2v2.5M71 185.8v2.5" fill="none" stroke="#870000" stroke-width=".25"/>
<circle cx="71" cy="178.2" r=".63" fill="#c00"/>
<path d="M69 183.8h4M69 182.7h4M71 180.7v2M71 183.8v2" fill="none" stroke="#a10000" stroke-width=".25"/>
<path d="M96.4 178.2v2.5M96.4 185.8v2.5" fill="none" stroke="#870000" stroke-width=".25"/>
<circle cx="96.4" cy="178.2" r=".63" fill="#c00"/>
<path d="M94.4 183.8h4M94.4 182.7h4M96.4 180.7v2M96.4 183.8v2" fill="none" stroke="#a10000" stroke-width=".25"/>
<g font-size="5.1">
<text x="170" y="170.2">Schematic1</text>
<text x="175.1" y="177.8">Board1</text>
<text x="225.3" y="188">synaxis</text>
</g>
<g font-size="3.8">
<text x="223" y="167">创建日期</text>
<text x="248.8" y="167">2026-11-10</text>
<text x="119.3" y="169.6">原理图</text>
<text x="223" y="172.1">更新日期</text>
<text x="248.8" y="172.1">2026-11-10</text>
<text x="119.3" y="177.2">板子</text>
<text x="223" y="177.2">图页</text>
<text x="248.8" y="177.2">P1</text>
<text x="119.3" y="182.3">绘制</text>
<text x="119.3" y="187.4">审阅</text>
<text x="175.3" y="197.5">版本</text>
<text x="188.2" y="197.5">尺寸</text>
<text x="230" y="197.5">页</text>
<text x="241.4" y="197.5">1</text>
<text x="250.9" y="197.5">共</text>
<text x="262.4" y="197.5">1</text>
<text x="175.3" y="205.1">V1.0</text>
<text x="190.1" y="205.1">A4</text>
<text x="238.5" y="205.1">嘉立创EDA</text>
</g>
<g font-size="2.5" fill="#a00000">
<text x="25.3" y="3.8">1</text>
<text x="74.8" y="3.8">2</text>
<text x="124.3" y="3.8">3</text>
<text x="173.9" y="3.8">4</text>
<text x="223.4" y="3.8">5</text>
<text x="272.9" y="3.8">6</text>
<text x="1.8" y="28.8">A</text>
<text x="296.4" y="28.8">A</text>
<text x="1.8" y="81.2">B</text>
<text x="296.4" y="81.2">B</text>
<text x="1.8" y="133.5">C</text>
<text x="296.4" y="133.5">C</text>
<text x="1.8" y="185.9">D</text>
<text x="296.4" y="185.9">D</text>
<text x="25.3" y="210.9">1</text>
<text x="74.8" y="210.9">2</text>
<text x="124.3" y="210.9">3</text>
<text x="173.9" y="210.9">4</text>
<text x="223.4" y="210.9">5</text>
<text x="272.9" y="210.9">6</text>
</g>
<text font-size="2.2" fill="#a00000" x="80.9" y="182.7">COMM</text>
<g font-size="1.8" fill="#00f">
<text x="260.1" y="14.7">PID_OUT</text>
<text x="77" y="22.9">+5V</text>
<text x="177.7" y="20.3">ANGLE_REF</text>
<text x="180.2" y="22.9">ANGLE_REF'</text>
<text x="32.5" y="25.4">+5V</text>
<text x="208.2" y="24.1">PID_OUT</text>
<text x="215.8" y="26.7">10K</text>
<text x="228.5" y="29.2">10K</text>
<text x="270.4" y="25.4">10K</text>
<text x="271.7" y="29.2">PWM_IN</text>
<text x="27.8" y="34.3">100kΩ</text>
<text x="40.5" y="33">ANGLE_REF</text>
<text x="81.2" y="33">100K</text>
<text x="81.2" y="35.6">2.5V</text>
<text x="166.2" y="34.3">10K</text>
<text x="215.1" y="35.6">-12V</text>
<text x="233.6" y="30.5">PID_ALL</text>
<text x="147.2" y="41.9">ANGLE_FB</text>
<text x="147.2" y="36.8">ANGLE_REF'</text>
<text x="176" y="38.1" transform="rotate(-90 176 38.1)">+12V</text>
<text x="213.2" y="38.1">2.5V</text>
<text x="234.8" y="40.7">S_WAVE</text>
<text x="261.5" y="40.7">100nF</text>
<text x="270.4" y="36.8">4.7K</text>
<text x="81.2" y="43.2">47K</text>
<text x="158.6" y="45.7">10K</text>
<text x="224.7" y="44.5">33K</text>
<text x="173.9" y="48.3">10K</text>
<text x="182.8" y="48.3">TL074CN</text>
<text x="205.6" y="52.1">T_WAVE</text>
<text x="209.4" y="48.3">330pF</text>
<text x="169.4" y="56.7">ANGLE_ERR</text>
<text x="198" y="95.3">S_WAVE</text>
<text x="205.6" y="100.3">1nF</text>
<text x="225.9" y="100.3">10nF</text>
<text x="30.4" y="111.8">ANGLE_ERR</text>
<text x="50.7" y="113">50kΩ</text>
<text x="55.8" y="109.2">PID_P_OUT</text>
<text x="81.2" y="109.2">PID_ALL</text>
<text x="88.8" y="113">10K</text>
<text x="102.7" y="109.2">10K</text>
<text x="109.1" y="110.5">PID_P_OUT</text>
<text x="102.7" y="115.6">10K</text>
<text x="109.1" y="116.9">PID_I_OUT</text>
<text x="200.5" y="116.9">1N4728APF</text>
<text x="225.9" y="114.3">100nF</text>
<text x="52.9" y="124.4" transform="rotate(-90 52.9 124.4)">+12V</text>
<text x="84.3" y="123.2">-12V</text>
<text x="109.1" y="123.2">PID_D_OUT</text>
<text x="163.7" y="123.2">6.8K</text>
<text x="176.4" y="123.2">13K</text>
<text x="98.9" y="127">10K</text>
<text x="104" y="127">ANGLE_ERR</text>
<text x="190.4" y="129.6">510R</text>
<text x="238.6" y="127">3.6K</text>
<text x="19.5" y="134.1">ANGLE_ERR</text>
<text x="35.4" y="135.9">50kΩ</text>
<text x="48.1" y="137.2">2.2uF</text>
<text x="58.3" y="134.6">TL074CN</text>
<text x="95.1" y="132.1">2.2uF</text>
<text x="190.4" y="134.6">100K</text>
<text x="238.6" y="137.2">100K</text>
<text x="247.5" y="132.1">PWM_OUT</text>
<text x="55.8" y="141">PID_I_OUT</text>
<text x="71.1" y="140.5">PID_D_OUT</text>
<text x="83.7" y="141">50kΩ</text>
<text x="162.4" y="138.4">T_WAVE</text>
<text x="177.7" y="139.7">100K</text>
<text x="273.4" y="143">PWM_IN</text>
<text x="48.1" y="144.8">2.2M</text>
<text x="83.7" y="149.9">100nF</text>
<text x="200.5" y="147.3">LM393DR2G</text>
<text x="245" y="149.9">510R</text>
<text x="255.1" y="148.6">1uF</text>
<text x="267.8" y="144.8">510R</text>
<text x="235.1" y="157">T_WAVE</text>
<text x="39.7" y="168.9">+12V</text>
<text x="77.3" y="172.7">UA78L05ACLPR</text>
<text x="32.9" y="179.1">100nF</text>
<text x="44.3" y="179.1">10uF</text>
<text x="68.1" y="180.3" transform="rotate(-90 68.1 180.3)">+12V</text>
<text x="74.8" y="185.4">100nF</text>
<text x="100.2" y="185.4">100nF</text>
<text x="16.4" y="190.5">KF301-5.0-3P</text>
<text x="32.9" y="191.8">100nF</text>
<text x="44.3" y="191.8">10uF</text>
<text x="39.9" y="198.9">-12V</text>
</g>
<g font-size="1.8" fill="#000080">
<text x="270.4" y="22.9">R29</text>
<text x="182.8" y="25.4">U1</text>
<text x="212" y="26.7">R17</text>
<text x="224.7" y="29.2">R16</text>
<text x="30.4" y="31.8">R1</text>
<text x="81.2" y="30.5">R19</text>
<text x="158.6" y="35.6">R410K</text>
<text x="167.5" y="31.8">R5</text>
<text x="270.4" y="34.3">R30</text>
<text x="81.2" y="40.7">R18</text>
<text x="158.6" y="40.7">R3</text>
<text x="224.7" y="39.4">R20</text>
<text x="261.5" y="38.1">C5</text>
<text x="173.9" y="45.7">R6</text>
<text x="212" y="45.7">C3</text>
<text x="199.3" y="100.3">C17</text>
<text x="219.6" y="100.3">C14</text>
<text x="45.6" y="113">R7</text>
<text x="58.3" y="111.8">U2</text>
<text x="85" y="113">R15</text>
<text x="98.9" y="109.2">R12</text>
<text x="183.7" y="112.8">+5V</text>
<text x="201.8" y="109.2">U4</text>
<text x="36.7" y="115.6">R810K</text>
<text x="98.9" y="115.6">R13</text>
<text x="220.9" y="114.3">C4</text>
<text x="95.1" y="124.5">C2</text>
<text x="98.9" y="121.9">R14</text>
<text x="162.4" y="120.7">R24</text>
<text x="175.1" y="120.7">R23</text>
<text x="250.5" y="125.5">+12V</text>
<text x="35.4" y="130.8">R9</text>
<text x="48.1" y="129.6">C1</text>
<text x="189.1" y="127">R25</text>
<text x="200.5" y="129.6">U3</text>
<text x="234.8" y="127">R33</text>
<text x="83.7" y="132.1">R11</text>
<text x="185.3" y="133.4">R22</text>
<text x="234.8" y="135.9">R28</text>
<text x="48.1" y="139.7">R10</text>
<text x="83.7" y="142.3">C6</text>
<text x="176.4" y="142.3">R21</text>
<text x="245" y="147.3">R26</text>
<text x="255.1" y="146.1">C9</text>
<text x="264" y="144.8">R27</text>
<text x="16.4" y="177.8">U5</text>
<text x="34.2" y="175.3">C24</text>
<text x="44.3" y="176.5">C25</text>
<text x="76.1" y="175.3">U6</text>
<text x="100.9" y="179.8" transform="rotate(-90 100.9 179.8)">+5V</text>
<text x="74.8" y="182.9">C7</text>
<text x="100.2" y="182.9">C8</text>
<text x="34.2" y="188">C26</text>
<text x="44.3" y="189.2">C27</text>
</g>
<g font-size="1.8">
<text x="181.6" y="28.2">1</text>
<text x="203.2" y="28.2">14</text>
<text x="181.6" y="30.7">2</text>
<text x="181.6" y="33.3">3</text>
<text x="181.6" y="35.8">4</text>
<text x="203.2" y="35.8">11</text>
<text x="203.2" y="33.3">12</text>
<text x="203.2" y="30.7">13</text>
<text x="181.6" y="38.4">5</text>
<text x="181.6" y="40.9">6</text>
<text x="203.2" y="40.9">9</text>
<text x="203.2" y="38.4">10</text>
<text x="181.6" y="43.4">7</text>
<text x="203.2" y="43.4">8</text>
<text x="139.6" y="88.9">迟滞比较器生成方波</text>
<text x="219.6" y="95.3">比较T_WAVE和PWM_REF'电压，输出占空比PWM方波</text>
<text x="57.2" y="114.6">1</text>
<text x="57.2" y="117.1">2</text>
<text x="57.2" y="119.6">3</text>
<text x="78.7" y="119.6">12</text>
<text x="78.7" y="117.1">13</text>
<text x="78.7" y="114.6">14</text>
<text x="57.2" y="122.2">4</text>
<text x="57.2" y="124.7">5</text>
<text x="78.7" y="124.7">10</text>
<text x="78.7" y="122.2">11</text>
<text x="57.2" y="127.3">6</text>
<text x="57.2" y="129.8">7</text>
<text x="78.7" y="129.8">8</text>
<text x="78.7" y="127.3">9</text>
<text x="199.4" y="133.6">1</text>
<text x="199.4" y="136.1">2</text>
<text x="201.5" y="134.9">OUT/A</text>
<text x="201.5" y="137.4">IN/A/2</text>
<text x="219.5" y="137.4">OUT/B</text>
<text x="221.2" y="134.9">VCC</text>
<text x="226.1" y="136.1">7</text>
<text x="226.1" y="133.6">8</text>
<text x="199.4" y="138.7">3</text>
<text x="199.4" y="141.2">4</text>
<text x="201.5" y="140">IN/A</text>
<text x="201.5" y="142.5">GND</text>
<text x="220" y="140">IN/B/2</text>
<text x="221.5" y="142.5">IN/B</text>
<text x="226.1" y="141.2">5</text>
<text x="226.1" y="138.7">6</text>
<text x="142.1" y="148.1">迟滞比较器</text>
<text x="142.1" y="150.1">Vref~=1.717v</text>
<text x="142.1" y="152.2">Vth1~=0.134v</text>
<text x="142.1" y="154.2">Vth2~=3.43v</text>
<text x="142.1" y="156.2">T_WAVE频率~=10kHz</text>
<text x="16.4" y="175.3">入口滤波</text>
<text x="73.6" y="178.1">3</text>
<text x="76.8" y="179.1">IN</text>
<text x="86.8" y="179.1">OUT</text>
<text x="92.8" y="178.1">1</text>
<text x="19.5" y="184.4">2</text>
<text x="19.5" y="181.9">3</text>
<text x="21.6" y="185.7">1</text>
<text x="21.6" y="183.1">2</text>
<text x="21.6" y="180.6">3</text>
<text x="19.5" y="186.9">1</text>
<text x="83.1" y="186.3" transform="rotate(-90 83.1 186.3)">2</text>
</g>
</svg>
